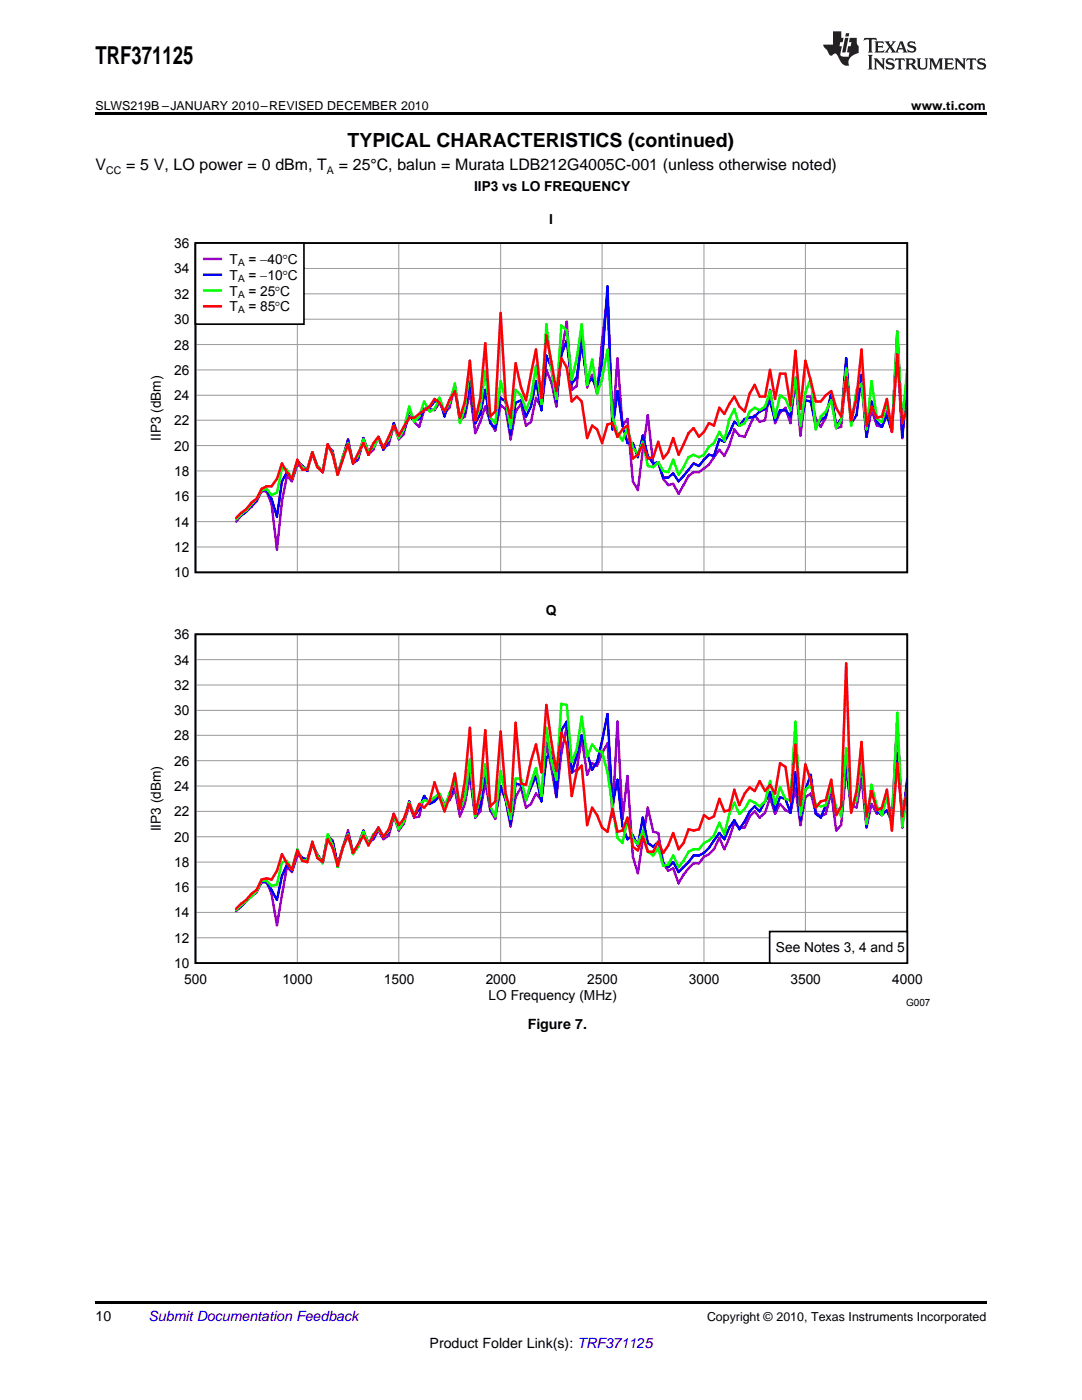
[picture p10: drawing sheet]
<svg xmlns="http://www.w3.org/2000/svg" width="216mm" height="279mm" viewBox="0 0 216 279" stroke-linecap="round" stroke-linejoin="round" font-family="sans-serif">
<g fill="#231f20">
<path d="M172.5 7.6l-.1 .5 .4-.2h.6v.1v2.1l-.2 .4h.9l-.2-.4v-2.1l.1-.1h.5l.5 .2-.2-.5zM174.5 8.3l.2 .3v1.5l-.2 .4h1.8l.2-.6a1.04 1.04 0 0 1-1.3 .2v-.7h.6l.3 .2v-.6l-.3 .2h-.6v-.6l.8-.1 .4 .3-.2-.5zM176.5 8.3l.9 1.1-.9 1.1h.8l-.2-.2 .4-.7 .5 .7-.2 .2h1.5l-.2-.2 .2-.4h.9l.1 .4-.2 .2h1l-.3-.3-.7-1.9h-.5l-.9 2-.8-1 .9-1h-.8l.1 .3-.4 .5-.3-.6 .1-.2zM179.7 8.6l.4 1h-.7zM181.3 8.4a.63 .63 0 0 0-.2 .7 .63 .63 0 0 0 .6 .4l.6 .2 .1 .2a.75 .75 0 0 1-.7 .4 .75 .75 0 0 1-.6-.5l.1 .7 .1-.1a1.11 1.11 0 0 0 1.5-.6 1.13 1.13 0 0 0-1.2-.8l-.1-.4a1.04 1.04 0 0 1 1.2 .2l-.2-.5-.2 .1-.4-.2zM173.2 10.9l.2 .4v2.2l-.2 .4h1l-.3-.4v-2.2l.3-.4zM174.3 11.6l.3 .4v1.5l-.3 .4h.8l-.2-.4v-1.3l1.5 1.7v-1.9l.2-.4h-.7l.2 .4v.9l-1.1-1.3zM177 11.8a.62 .62 0 0 0-.2 .7 .62 .62 0 0 0 .6 .4l.6 .1 .1 .3a.76 .76 0 0 1-.7 .3 .76 .76 0 0 1-.7-.4l.2 .7 .1-.1a1.11 1.11 0 0 0 1.5-.6 1.13 1.13 0 0 0-1.2-.8l-.1-.4a1.04 1.04 0 0 1 1.2 .2l-.2-.6-.2 .1-.5-.1zM178.7 11.6l-.2 .6a.61 .61 0 0 1 .8-.3v1.6l-.2 .4h.9l-.2-.4v-1.6a.63 .63 0 0 1 .7 .3l-.1-.6zM180.6 11.6l.3 .4v1.5l-.3 .4h1l-.2-.2-.1-.8 .6 .2a.76 .76 0 0 0 1.2 .7l-1-1a.58 .58 0 0 0 .6-.5 .58 .58 0 0 0-.5-.6zM181.4 11.9h.1a.45 .45 0 0 1 .5 .1 .45 .45 0 0 1 .1 .5l-.8 .2zM182.9 11.6l.2 .2a2.17 2.17 0 0 0 .3 1.9 .99 .99 0 0 0 1.6-.6v-1.1l.2-.4h-.7l.2 .2a1.92 1.92 0 0 1-.2 1.8 .6 .6 0 0 1-.9-.5v-1.1l.2-.4zM185.4 11.6l.2 .4v1.5l-.2 .4h.7l-.2-.4v-1.4l.8 1.8 .8-1.8v1.4l-.2 .4h.9l-.2-.4v-1.5l.2-.4h-.8l-.6 1.5-.6-1.5zM188.4 11.6l.2 .4v1.5l-.2 .4h1.8l.1-.6a1.04 1.04 0 0 1-1.2 .1v-.6h.5l.4 .2v-.6l-.4 .2h-.5v-.7h.8l.3 .3-.1-.6zM190.5 11.6l.2 .4v1.5l-.2 .4h.7l-.2-.4v-1.3l1.5 1.7v-1.9l.2-.4h-.7l.2 .4v.9l-1.1-1.3zM192.9 11.6l-.1 .6a.61 .61 0 0 1 .7-.3l.1 1.6-.3 .4h1l-.3-.4 .1-1.6a.63 .63 0 0 1 .7 .3l-.1-.6zM195.2 11.8a.62 .62 0 0 0-.2 .7 .62 .62 0 0 0 .6 .4l.6 .1 .1 .3a.76 .76 0 0 1-.7 .3 .76 .76 0 0 1-.6-.4l.1 .7 .1-.1a1.11 1.11 0 0 0 1.6-.6 1.13 1.13 0 0 0-1.3-.8l-.1-.4a1.04 1.04 0 0 1 1.2 .2l-.1-.6-.2 .1-.5-.1z"/>
<path d="M166.2 6.3v2.6h-1.9v.4l.8 .9a.91 .91 0 0 0 1 .8 .56 .56 0 0 1 .5-.3 .56 .56 0 0 1 .5 .3l.4 .8a1.53 1.53 0 0 0 1.9 1.2 1.54 1.54 0 0 1 1-2.1l.9-.3v-1.4a1.52 1.52 0 0 1-.4-1.6h-1.3l-.2 .8h.5l-.2 .8h-.5l-.1 1v.2l.4 .1-.2 .8a1.93 1.93 0 0 1-1.6-.3l.3-1.8h-.5l.2-.8h.4l.2-.8h-.4v-1.3zM168.6 7.6l-.6 2.9h.7l.6-2.9zM168.8 6.6l-.1 .7h.6l.2-.7z"/>
</g>
<path d="M39 48.5h142v65.7h-142z" fill="none" stroke="#000" stroke-width=".33"/>
<g fill="none" stroke="#999" stroke-width=".2">
<path d="M39 58.6h142.1M39 53.6h142.1M59.3 48.5v65.8M79.6 48.5v65.8M99.9 48.5v65.8M120.1 48.5v65.8M140.5 48.5v65.8M160.7 48.5v65.8M39 78.9h142.1M39 73.8h142.1M39 68.8h142.1M39 63.7h142.1"/>
<path d="M39 99h142.1M39 94h142.1M39 88.9h142.1M39 83.9h142.1M39 109.2h142.1M39 104.1h142.1"/>
</g>
<path d="M181 76.2l-1 11.2-1-16.6-1 14.4-1-3.1-1 3.1-1-.3-1.1-3-1 5.3-1-10.6-1 2.5-1.1 5.1-1-9.6-1 10.6-1 .2-.9-6.5-1.1 4.5-1 1.8-1-1.6-1-4.5h-1.1l-1 7.8-1-11.1-1 8.6-1-3-1.1 1-.9 2-1-6.6-1 6.1-1.1 .3-1-1.3-2 4.3-1.1-.3-1-1.2-1 3.2-1 2.1-1-1.2-2 2.9-2 1.5h-1.1l-1 .8-2 3.5-1.1-1.9-1 .2-1-1.2-1-3.4-1 .5-1-9.8-2 14.9-1-1.7-1.1-12.5-1 1.3-1-13.4-1 14.2-1-26.6-1.1 8.9-1 10.6-.9-3.8-1 2.5-1.1-11.1-1 10.9-1 .7-1-13.6-1.1 6.3-1 10.6-1-4.8-1-2.5-1 7.6-1-2-1 4.8-1 .7-1-4.3-1.1 1.5-1 5.6-1-6.1-1-.7-1.1 5-1-1.7-1-3.1-1 3.1-1 2.2-1-8.1-1 4.8-1 .8-1-6.8-1.1 4.3-1 1-1-2-1 1.5-1-.3-1.1 .3-1 3.3-1-1-1-2.6-1 5.1-1 1-1-2.8-1 3.8-1.1 .7-1-2.2-1 2.6-1 .9-1-2.8-1.1 3.8-1 .8-.9-4.8-1 3.8-1.1 3.2-1-4.7-1-1.1-1 5.3-1.1-1.2-1-2.3-1 2.8-1-.3-1-.5-1 3.4-1-1.1-1 5-1 9.7-1.1-9.1-1-2.6h-1a10.8 10.8 0 0 1-4.1 4.9l-1 1.2" fill="none" stroke="#90c" stroke-width=".5"/>
<path d="M181 76.7l-1 10.5-1-21-1 20-1-3.3-1 2.3-1-1-1.1-4.1-1 7.1-1-12.4-1 8.1-1.1 1.5-1-12.9-1 12.1-1 1.3-.9-6.3-1.1 4.5-1 .8-1 1.3-1-5.1-1.1-.2-1 5-1-9.3-1 7.5-1-1.2h-1.1l-.9 2-1-3.8-1 1.5-1.1 .5-1 1-2 .5-1.1 1.3-1-.7-1 2.2-1 1.8-1-.5-1 3.3-1-.3-2 2.3-1.1-.5-3 3.6-1.1-1.6-1 .8h-1l-1-3.1-1 .3-1-1.5-1-4.1-1 4.3-1-2.8h-1.1l-1-3.7-1-6.6-1 7.6-1-28.6-1.1 15.1-1 5.4-.9-2-1 .7-1.1-7.8-1 6.8-1 1.3-1-8.6-1.1 2.8-1 9.3-1-6.8-1-2.3-1 10.9-1-5.8-1 5-1 2-1-3.2-1.1 .5-1 6.3-1-6.6-1-.7-1.1 6-1-1-1-6.6-1 4.8-1 1.8-1-8.3-1 6.3-1 1.5-1-6.6-1.1 2.6-1 3.2-1-3.5-1 .5-1 1.3-1.1 .2-1 2-1 .3-1-.8-1 2.8-1 1.3-1-2.8-1 3.5-1.1 1.9-1-2.4-2 2.9-1-2.9-1.1 3.8-1 1.3-.9-4.6-2.1 6.8-1-4.2-1-1.8-1 5.5-1.1-1.2-1-2.7-1 3.7-2-2-1 3.6-1-1.4-1 1.9-1 7-1.1-3.6-1-1.7h-1l-1 2-2.1 2.3-2 1.5" fill="none" stroke="#00f" stroke-width=".5"/>
<path d="M181 73.9l-1 10.3-1-18-1 19.7-1-5.3-1 3.6-1-.6-1.1-7.5-1 9.6-1-9.1-1 1.2-1.1 7.1-1-11.3-1 10.3-1 1.5-.9-5.5-1.1 2.2-1 1-1 2.6-1-10.1-1.1 2.7-1 6.6-1-9.6-1 6.6-1-2.3-1.1-.7-.9 4.5-1-5.3-1 3-1.1 .8-1-.5-1 .7-1 2.3-1.1 .5-1-3.3-1 2-1 4.3-1-1.7-1 2.2-1 .8-1 1.5-1 .5-1.1-.5-1 .5-1 2-1 1.5-1.1-3-1 2.5-1-.2-1-1.8-1 1-1-.2-1-4.8-1 2.3-1-1.1-1.1-4-1 2.5-1-1.5-1-3.3-1-13.3-1.1 5.8-1 3-.9-6.8-1 5-1.1-12.1-1 6.8-1 4.3-1-9.9-1.1-1-1 14.7-1-6-1-8.9-1 15.9-1-7.6-1 6.4-1 2.5-1-3-1.1-1.1-1 7.6-1-5.5-1-3.8-1.1 8.3-1-1-1-9.3-1 7.3-1 2-1-9.8-1 7.8-1 3-1-7.8-1.1 3.8-1 1.7-1-2.7-1 2.2-1 .5-1.1-2-1 3-1 1.1-1-3.1-1 4.6-1 1.7-1-2.5-1 2.8-1.1 1.5-1-1.8-1 1.8-1 1.1-1-2.6-1.1 3.3-1 1.2-.9-3.8-1 2.6-1.1 3.7-1-4.2-1-1.6-1 5.1-1.1-1-1-2.7-1 3.4-1-.5-1-1.2-1 3.6-1-1.9-1-.2-1 4.8-1.1 .5-1-1.2-1 .2-1 1.7-2.1 2.4-2 1.7" fill="none" stroke="#0f0" stroke-width=".5"/>
<path d="M181 81.5l-1 2.9-1-13.6-1 15.4-1-6.6-1 3.5-1 .3-1.1-2.3-1 3.8-1-15.1-1 9.6-1.1 4.5-1-8.6-1 7.8-1-1.7-.9-3.3-1.1 .8-1 1.2h-1l-2.1-8.1-1 9.6-1-11.6-1 10.9-1-6.3h-1.1l-.9 5-1-5.8-1 5.3h-1.1l-1-2.3-1 1.8-1 3.5-1.1-1-1-2-1 1.5-1 2-1-1.2-1 3.5-1-.5-1 1.8-1 1-1.1-1.8-1 1-2 4.3-1.1-3.3-1 2.9-1 1.2-1-3.3-1 3-1 .3-1-2.8-1 2-1 .8-1.1-6.6-1 .8-1 1.5-1-2.8-1 .3-1.1 3.7-1-2.7-.9-.8-1 2.5-1.1-7.3-1-1-1 1-1-6.8-1.1-1.8-1 6.6-2-11.2-1 12.5-1-9.6-2 10.1-1-2.6-1.1-4.8-1 10.9-1-3.8-1-17.1-1.1 19.6-1 1-1-14.6-1 10.9-1 4.5-1-11.9-1 8.1-1 3.3-1-5.3-1.1 1.8-1 2.2-1-1.7-1-.8-1 1.5-3.1 2.3h-1l-2 3.5-1-2-2.1 4.5-1-2.2-1 1.2-1 2.3-1-2.3-2.1 4.1-.9-3.8-2.1 6-1-4-1-2-1 5.5-1.1-1-1-2.9-1 3.4h-1l-1-2-1 3.9-1-1.4-1-1.7-1 3.1-1.1 1.5h-1l-1 .5-1 1.9-1 .8-1.1 1.3-2 1.8" fill="none" stroke="#f00" stroke-width=".5"/>
<g fill="#fff">
<path d="M36.2 115.8h7v6.3h-7z"/>
<path d="M54.6 115.8h8.5v6.3h-8.5z"/>
<path d="M74.5 115.8h8.5v6.3h-8.5z"/>
<path d="M95.8 115.8h8.5v6.3h-8.5z"/>
<path d="M117.1 115.8h8.4v6.3h-8.4z"/>
<path d="M137 115.8h8.4v6.3h-8.4z"/>
<path d="M157.6 115.8h6.9v6.3h-6.9z"/>
<path d="M177.5 115.8h6.9v6.3h-6.9z"/>
<path d="M39 48.5h21.7v16.2h-21.7z"/>
</g>
<path d="M39 48.5h21.7v16.2h-21.7zM39 126.6h142v65.6h-142z" fill="none" stroke="#000" stroke-width=".33"/>
<path d="M40.7 51.7h3.4M181 156.2l-1 9-1-20.9-1 18.6-1-3.5-1 2-1 1-1.1-2-1 4.8-1-9.8-1 5.8-1.1-.5-1-7.1-1 11.1-1 1-.9-7.6-1.1 4.3-1 .5-1-.7-1-3.8-1.1 .7-1 5.6-1-7.3-1 4.8-1-.5-1.1-1.3-.9 2-1-3.3-1 3.1-1.1 1-1-1.3-1 1-1 2.3h-1.1l-1-1-1 3-1 2.3-1-2.3-1 2.3-1 1-1 .5-1 1.3h-1.1l-2 2.2-1 1.8-1.1-3-1 .5-1-1.5-1-6.1-1-.2-1-4.8-2 13.1-1-3.3-1.1-16.1-1 8.5-1-19.4-1 18.9-1-14.6-1.1 2-1 2.5-.9-.5-1 2.3-1.1-7.4-1 6.4-1 .5-1-9.1-1.1 5.3-1 8.8-2-11-1 11.6-1-1.3-1 2-1 .8-1-4.1-1.1 2-1 5.8-1-5.2-1-2.6-1.1 6.3-1-1.7-1-5.6-1 5.8-1 1.3-1-8.3-1 5.5-1 2.5-1-5.3-1.1 2.1-1 .7-1-1.8-1 1.1-1 .7-1.1-1.5-1 4-1 .3-1-2.5-1 3.7-1 1.3-1-2.8-1 3.8-1.1 .8-1-1.8-1 1.8-1 .5-1-1.5-1.1 2.5-1 1.2-.9-4.5-2.1 7.1-1-5.1-1-1-1 5.4-1.1-1.6-1-2-1 3.1-2-.9-1 3.3-1-1-2 11.7-1.1-6.3-1-2.4h-1l-1 2.1-1 .8-3.1 2.9" fill="none" stroke="#90c" stroke-width=".5"/>
<path d="M40.7 54.8h3.4M181 155.7l-1 8.2-1-13.6-1 13.9-1-2.5-1 1-1-.8-1.1-4.8-1 7.8-1-13.1-1 6.8-1.1 3.3-1-10.3-1 9.3-1 1.5-.9-5.3-1.1 3.6-1 2.5-1-.8-1-7.8-1.1 3-1 6.1-1-9.6-1 8.1-1-2.8-1.1-.3-.9 2.6-1-3.6-2.1 3.8-1-1-1 1-1 2-1.1 1.6-1-1.8-1 1.5-1 2.3-1-1.3-2 3-1 1-1 .5h-1.1l-1 1.4-2 1.9-1.1-1.9-1 .9-1-.7-1-4.3-1 1-1-.8-1-5-1 5.5-1-2-1.1 .8-1-2.6-1-9.3-1 5.1-1-18.2-2.1 9.6-.9 1.5-2.1-6.9-2 7.4-1-10.1-1.1 1.8-1 13.1-1-8.8-1 1.2-1 8.6-1-5-2 4.8-1-3.1-1.1-.2-1 8-1-5-1-2.5-1.1 5.8-1-1.3-1-7.8-1 7.3-1 2-1-9.3-1 4.8-1 3-1-5.3-1.1 3.3-1 1.3-1-1.8-1 1-1 .5-1.1-1.5-1 2.5-1 1.5-1-3-1 4-1 1.3-1-2.8-1 3.6-1.1 1-1-1.8-1 2-1 1.3-1-2.8-1.1 3-1 1.5-.9-4-2.1 6.3-1-4.5-1-1-1 5.1-1.1-1.4-1-2.2-1 3.1-1-.4-1-1.2-1 3.8-1-1.3-1 2.3-1 4.8-2.1-3.6h-1l-1 1.9-3.1 2.9-1 .8" fill="none" stroke="#00f" stroke-width=".5"/>
<path d="M40.7 58h3.4M181 158.1l-1 6.8-1-22.6-1 22.9-1-6.1-1 3.6-1-1.8-1.1-4.3-1 7.8-1-13.3-1 8.6-1.1 1.5-1-11.9-1 13.6-1-1.7-.9-4.3-1.1 3.8-1 .2-1-.2-1-4.1-1.1 1-1 5.1-1-18.7-1 15.7-1-.3-1.1-2.3-.9 3.3-1-4.5-1 4-1.1 1-1-.7-1-.5-1 1.7-1.1 1-1-2.2-1 2.2-1 4.1-1-2.3-1 2.5-1 1-1 .5-1 1.3h-1.1l-1 .5-1 1.8-1 1.2-1.1-2.3-1 1.8-1 .3-1-3.6-1 1.5-1-.7-1-4.3-1 2.8-1-1-1.1-3.8-1 4.5-1-1-2-13.1-1.1-4-1-.3-.9-1.2-1 2.5-1.1-8.1-1 6.6-1 2.5-1-11.4-1.1-.3-1 15.2-1-3.8-1-6.5-1 13.6-1-5.6-1 2.8-1 3.6-1-4.3h-1.1l-1 8-2-9.5-1.1 9-1-2-1-8.3-1 6.3-1 4-1-11.3-1 7.5-1 2.3-1-5.5-2.1 5-1-2.5-2 1.5-1.1-.2-1 1-1 2-1-2.5-1 3.7-1 1.6-1-2.8-1 3-1.1 1.3-1-1.5-1 1-1 2-1-2.5-1.1 3-1 1.5-.9-4-1 2.5-1.1 4-1-4.3-1-2.2-1 5.8-1.1-1.6-1-2.5-1 3.4-1 .2-1-2.3-1 4-1-1.7-1 .3-1 4.4-1.1 .3-1-1h-1l-1 2.1-4.1 3.7" fill="none" stroke="#0f0" stroke-width=".5"/>
<path d="M40.7 61.1h3.4M181 157.6l-1 5.3-1-10.6-1 13.4-1-8.1-1 3.6-1 .5-1.1-3.8-1 5-1-14.8-1 9.8-1.1 4.3-1-29.8-1 28.5-1 1.8-.9-7.1-1.1 4.1-1 .2-1 1.3-1-5.3-1.1-3.3-1 8.1-1-12.1-1 11.3-1-6.8-1.1-.8-.9 6.1-1-1.8-1 1.3-1.1-2-1 2-1-.8-1 1.3-1.1 2.3-1-3.1-1 4.1-1 .2-1-2.5-1 3.5-1 .5-1-.7-1 2.8-1.1 .2-1-.2-1 2.7-1 1.3-1.1-3.3-1 2.5-1 1.5-1-2.2-1 2h-1l-1-3-1 2.7-1-.7-1.1-5.8-1 2.5-1 .3-1-4.6-1 4.6-1.1-.8-1-2.5-.9-1.5-1 3.5-1.1-11.9-1 1.1-1 5-1-10.3-1.1-2.3-1 7.6-1-5.8-1-7.4-1 13.4-1-5.5-1 3.2-1 4.8-1-.2-1.1-12.1-1 17.6-1-3.5-1-12.4-1.1 13.9-1 1-1-15.1-1 11.8-1 4.8-1-17.1-1 10.6-1 5.5-1-7-1.1 4.7-1 2.8-2-5.8-1 3.8-1.1 1.3-1-.8-1 2.5-1-2.5-1 3-1 1.3-1-2.3-1 3.1-1.1 1.5-1-1.8-1 1.5-1 2-1-2-2.1 3.5-.9-3.5-1 2.3-1.1 3.8-1-3.6-1-1.7-1 4.6-1.1-.9-1-3.2-1 4.1-1-.3-1-2.1-1 3.8-1-1.2-1-1.8-1 3.3-1.1 1.7-1-.2-1 .2-1 2.1-1 .8-1.1 1.2-2 1.7" fill="none" stroke="#f00" stroke-width=".5"/>
<g fill="none" stroke="#999" stroke-width=".2">
<path d="M39 136.7h142.1M39 131.6h142.1M59.3 126.6v65.7M79.6 126.6v65.7M99.9 126.6v65.7M120.1 126.6v65.7M140.5 126.6v65.7M160.7 126.6v65.7M39 156.9h142.1M39 151.8h142.1M39 146.7h142.1M39 141.8h142.1"/>
<path d="M39 177h142.1M39 172.1h142.1M39 167h142.1M39 161.9h142.1M39 187.2h142.1M39 182.1h142.1"/>
</g>
<path d="M153.6 185.9h27.4v6.3h-27.4z" fill="#fff"/>
<path d="M153.6 185.9h27.4v6.3h-27.4z" fill="none" stroke="#000" stroke-width=".33"/>
<path d="M19 259.7h177.8v.5h-177.8z" fill="#000"/>
<path d="M111.5 207.1h.3v.7h-.3z" fill="#fff"/>
<path d="M19 22.5h177.8v.5h-177.8z" fill="#000"/>
<text font-size="4.9" x="19" y="12.8">TRF371125</text>
<text font-size="3.9" x="69.4" y="29.3">TYPICAL CHARACTERISTICS (continued)</text>
<g font-size="3.2">
<text x="19" y="34">V</text>
<text x="25.2" y="34">= 5 V, LO power = 0 dBm, T</text>
<text x="67.6" y="34">= 25°C, balun = Murata LDB212G4005C-001 (unless otherwise noted)</text>
</g>
<g font-size="2.8">
<text x="105.3" y="205.3">Figure 7.</text>
<text x="19" y="263.6">10</text>
<text x="85.7" y="269">Product Folder Link(s): TRF371125</text>
</g>
<text font-size="2.8" fill="#0000c8" x="29.6" y="263.6">Submit Documentation Feedback</text>
<g font-size="2.7">
<text x="94.6" y="38.2">IIP3 vs LO FREQUENCY</text>
<text x="109.6" y="44.6">I</text>
<text x="34.8" y="49.5">36</text>
<text x="45.8" y="52.7">T</text>
<text x="49.6" y="52.7">= −40°C</text>
<text x="34.8" y="59.6">32</text>
<text x="34.8" y="54.6">34</text>
<text x="45.8" y="55.8">T</text>
<text x="45.8" y="59">T</text>
<text x="49.6" y="55.8">= −10°C</text>
<text x="49.6" y="59">= 25°C</text>
<text x="34.8" y="64.7">30</text>
<text x="45.8" y="62.1">T</text>
<text x="49.6" y="62.1">= 85°C</text>
<text x="34.8" y="69.8">28</text>
<text x="34.8" y="74.8">26</text>
<text x="34.8" y="79.9">24</text>
<text x="32.1" y="87.9" transform="rotate(-90 32.1 87.9)">IIP3 (dBm)</text>
<text x="34.8" y="89.9">20</text>
<text x="34.8" y="84.9">22</text>
<text x="34.8" y="95">18</text>
<text x="34.8" y="100">16</text>
<text x="34.8" y="105.1">14</text>
<text x="34.8" y="110.2">12</text>
<text x="34.8" y="115.2">10</text>
<text x="108.9" y="122.7">Q</text>
<text x="34.8" y="127.6">36</text>
<text x="34.8" y="137.7">32</text>
<text x="34.8" y="132.6">34</text>
<text x="34.8" y="142.8">30</text>
<text x="34.8" y="147.7">28</text>
<text x="34.8" y="152.8">26</text>
<text x="34.8" y="157.9">24</text>
<text x="32.1" y="165.9" transform="rotate(-90 32.1 165.9)">IIP3 (dBm)</text>
<text x="34.8" y="168">20</text>
<text x="34.8" y="162.9">22</text>
<text x="34.8" y="173">18</text>
<text x="34.8" y="178">16</text>
<text x="34.8" y="183.1">14</text>
<text x="34.8" y="188.1">12</text>
<text x="154.8" y="190.1">See Notes 3, 4 and 5</text>
<text x="34.8" y="193.2">10</text>
<text x="36.8" y="196.4">500</text>
<text x="56.3" y="196.4">1000</text>
<text x="76.6" y="196.4">1500</text>
<text x="96.9" y="196.4">2000</text>
<text x="117.2" y="196.4">2500</text>
<text x="137.5" y="196.4">3000</text>
<text x="157.7" y="196.4">3500</text>
<text x="178" y="196.4">4000</text>
<text x="97.5" y="199.6">LO Frequency (MHz)</text>
</g>
<g font-size="2.5">
<text x="19" y="21.9">SLWS219B –JANUARY 2010–REVISED DECEMBER 2010</text>
<text x="181.8" y="21.9">www.ti.com</text>
<text x="141.1" y="263.6">Copyright © 2010, Texas Instruments Incorporated</text>
</g>
<g font-size="2.1">
<text x="21.2" y="34.6">CC</text>
<text x="65.2" y="34.6">A</text>
</g>
<g font-size="2">
<text x="47.5" y="53.1">A</text>
<text x="47.5" y="56.2">A</text>
<text x="47.5" y="59.4">A</text>
<text x="47.5" y="62.5">A</text>
<text x="180.8" y="200.8">G007</text>
</g>
</svg>
